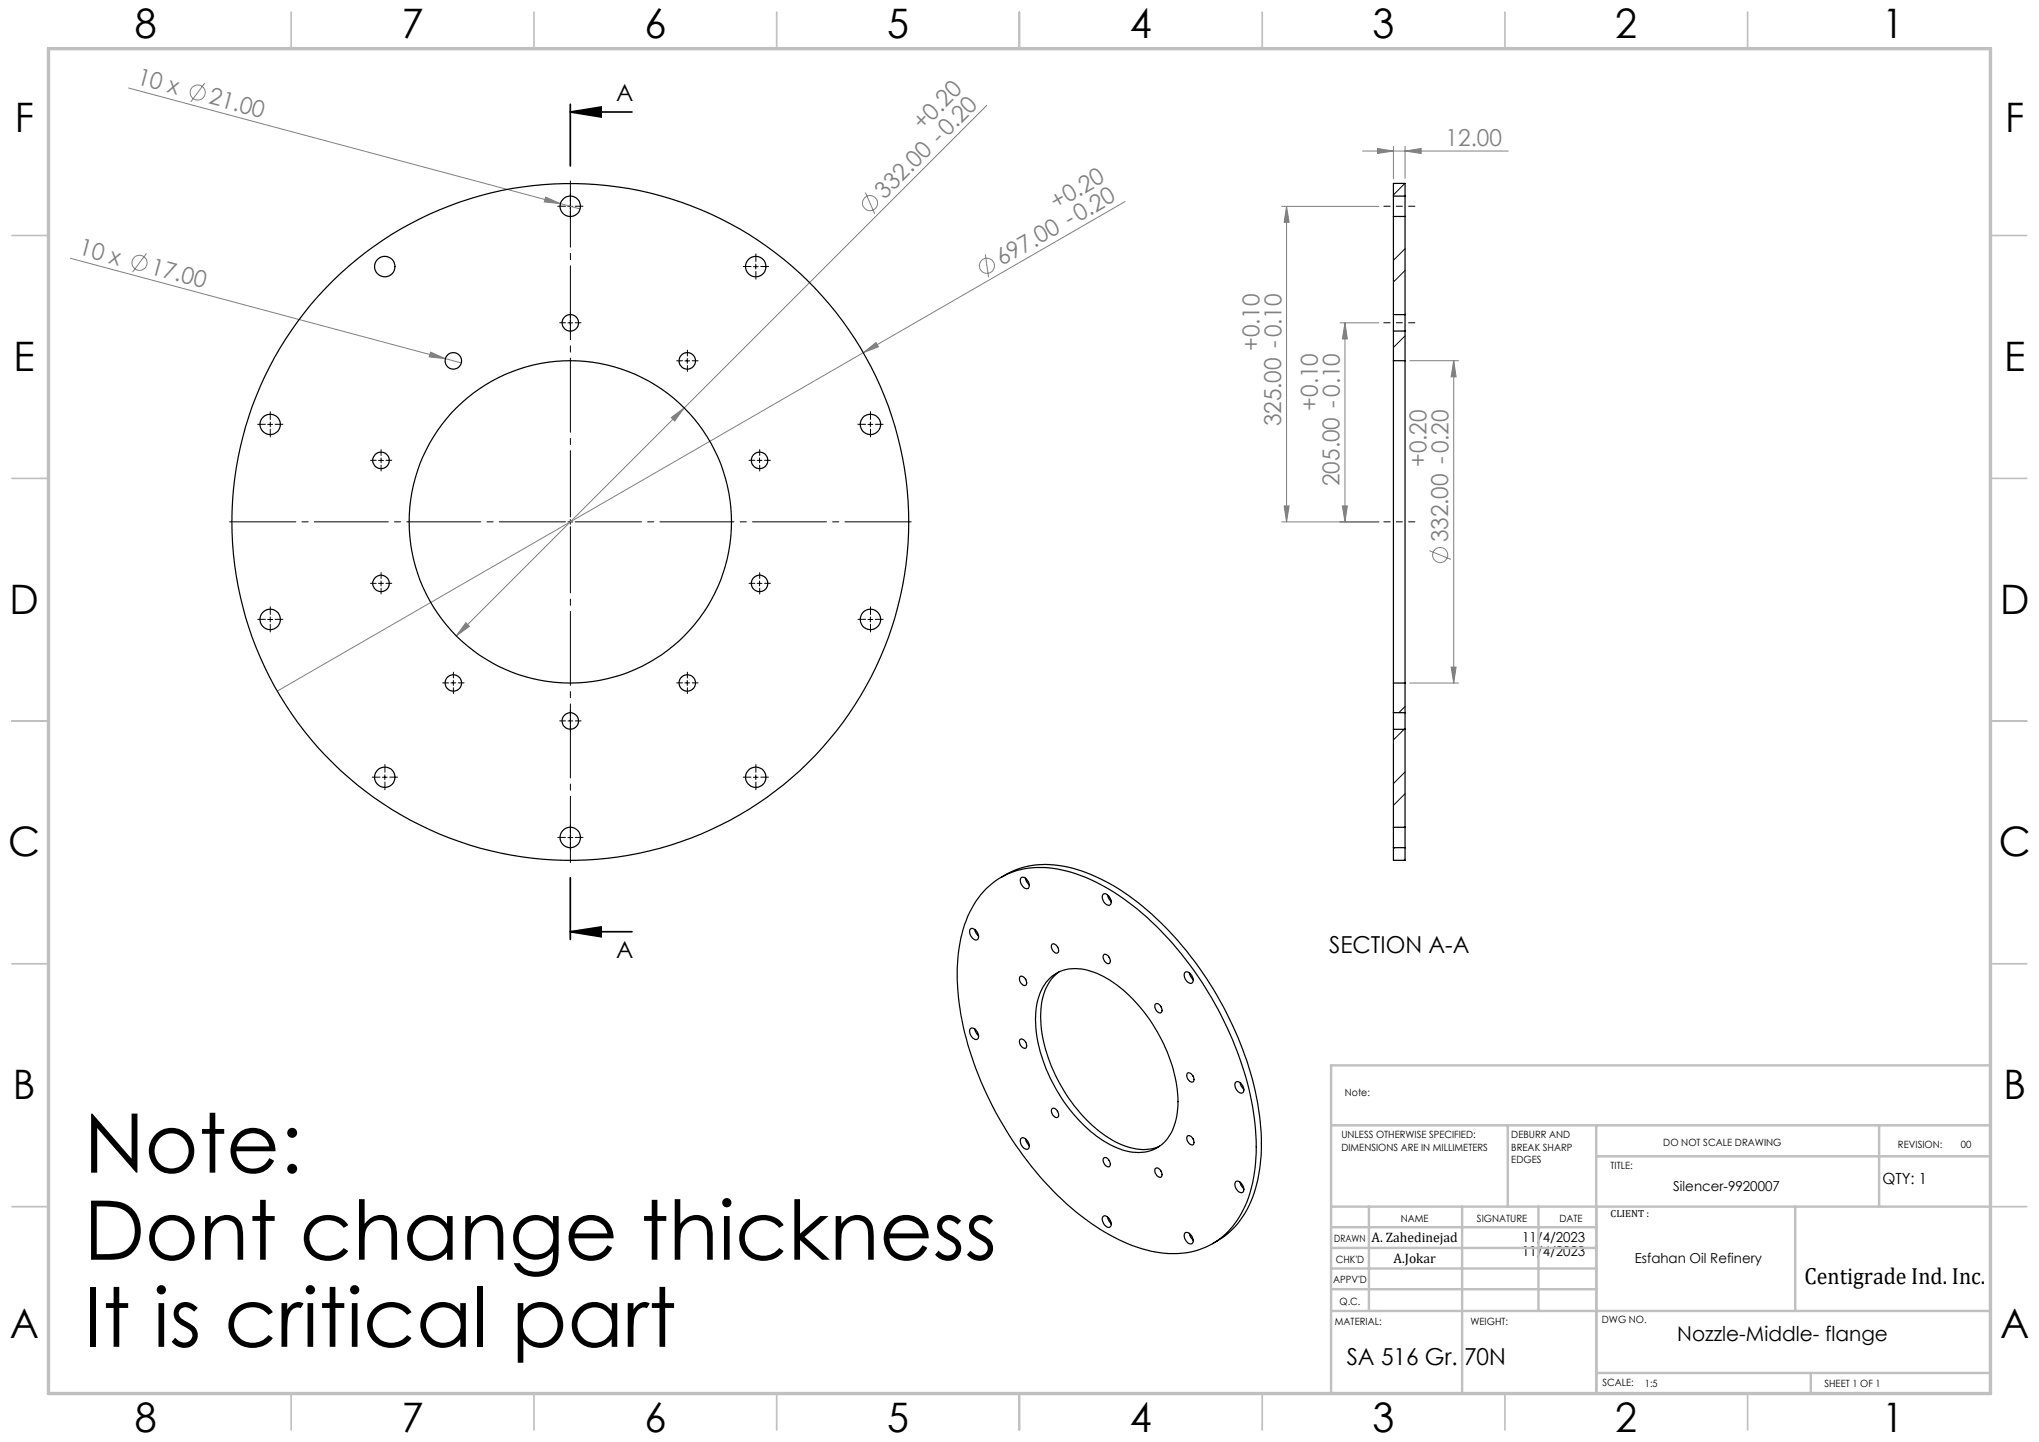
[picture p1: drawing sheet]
<svg xmlns="http://www.w3.org/2000/svg" width="420mm" height="297mm" viewBox="0 0 420 297" stroke-linecap="round" stroke-linejoin="round" font-family="sans-serif">
<g fill="none" stroke="#808080" stroke-width=".21">
<path d="M26.5 18.1l88.9 23.8M42.2 17.1l-2.9 3.9M178.3 39.6l1.9 4.4M203.3 21.7l-109.3 109.3M280.7 31.1h30M283.7 30.6l3.3 .5-3.3 .5zM287 30.1v6.7M289.4 31.1l3.3-.5v1zM289.4 30.1v6.7M14.5 53.2l77.2 20.7M30.2 52.2l-2.9 3.9M112.4 40.6l3 1.3-3.3-.3z"/>
<path d="M115.4 41.9l4.1 1.1M203 52.4l.6 4.7M231.7 41.5l-53.9 31.1M264 42.5h20M265 42.5v65M265 42.5l.5 3.3h-1zM88.7 72.5l3 1.4-3.3-.4zM91.7 73.9l3.3 .9M177.8 72.6l2.6-2 .5 .8zM177.8 72.6l-120.7 69.7M276 66.5h8M277 66.5v41"/>
<path d="M277 66.5l.5 3.3h-1zM290.4 74.3h10M299.4 74.3l.5 3.3h-1zM299.4 74.3v66.4M138.3 86l2.6-2-1.9 2.7zM264 107.5h20M264.5 104.2h1l-.5 3.3zM276.5 104.2h1l-.5 3.3zM294.4 113.4l4.5 1.8M96 128.3l.7 .7-2.7 2zM298.9 137.4h1l-.5 3.3zM290.4 140.7h10"/>
<circle cx="40.7" cy="19.1" r="1.56"/>
<circle cx="28.7" cy="54.1" r="1.55"/>
<circle cx="179.2" cy="41.8" r="1.55"/>
<circle cx="203.3" cy="54.7" r="1.56"/>
<circle cx="296.6" cy="114.3" r="1.55"/>
</g>
<path d="M117.5 23.1h12.7M117.5 21.5v12.7M117.5 23.1l6.3-1.1v2.1zM117.5 180.8v12.7M117.5 191.9h12.7M117.5 191.9l6.3-1v2z" fill="none" stroke="#000" stroke-width=".35"/>
<path d="M116.5 107.5h-69.2M117.5 106.5v-69.2M117.5 108.5v69.2M118.5 107.5h69.2" fill="none" stroke="#000" stroke-width=".21" stroke-dasharray="15.2 1.3 1.3 1.3" stroke-dashoffset="1.6"/>
<g fill="none" stroke="#000" stroke-width=".21" stroke-dasharray="15.2 1.3 1.3 1.3">
<path d="M116.5 42.5h-1.6M117.5 41.5v-1.6M117.5 43.5v1.6M118.5 42.5h1.6M154.7 54.9h-1.6M155.7 53.9v-1.6M155.7 55.9v1.6M156.7 54.9h1.6M116.5 66.5h-1.2M117.5 65.5v-1.2M117.5 67.5v1.2M118.5 66.5h1.2"/>
<path d="M140.6 74.3h-1.2M141.6 73.3v-1.2M141.6 75.3v1.2M142.6 74.3h1.2M54.7 87.4h-1.6M55.7 86.4v-1.6M55.7 88.4v1.6M56.7 87.4h1.6M77.5 94.8h-1.2M78.5 93.8v-1.2M78.5 95.8v1.2M79.5 94.8h1.2"/>
<path d="M155.5 94.8h-1.2M156.5 93.8v-1.2M156.5 95.8v1.2M157.5 94.8h1.2M178.3 87.4h-1.6M179.3 86.4v-1.6M179.3 88.4v1.6M180.3 87.4h1.6M78.5 119.1v-1.2M156.5 119.1v-1.2M54.7 127.6h-1.6M55.7 126.6v-1.6"/>
<path d="M55.7 128.6v1.6M56.7 127.6h1.6M77.5 120.1h-1.2M78.5 121.1v1.2M79.5 120.1h1.2M93.4 139.6v-1.2M141.6 139.6v-1.2M155.5 120.1h-1.2M156.5 121.1v1.2M157.5 120.1h1.2M178.3 127.6h-1.6M179.3 126.6v-1.6"/>
<path d="M179.3 128.6v1.6M180.3 127.6h1.6M79.3 159.1v-1.6M92.4 140.6h-1.2M93.4 141.6v1.2M94.4 140.6h1.2M116.5 148.5h-1.2M117.5 147.5v-1.2M117.5 149.5v1.2M118.5 148.5h1.2M140.6 140.6h-1.2M141.6 141.6v1.2"/>
<path d="M142.6 140.6h1.2M155.7 159.1v-1.6M78.3 160.1h-1.6M79.3 161.1v1.6M80.3 160.1h1.6M116.5 172.5h-1.6M117.5 171.5v-1.6M117.5 173.5v1.6M118.5 172.5h1.6M154.7 160.1h-1.6M155.7 161.1v1.6M156.7 160.1h1.6"/>
</g>
<path d="M285 42.5h6.4M285 66.5h6.4M291.4 107.5h-6.4" fill="none" stroke="#000" stroke-width=".21" stroke-dasharray="15.2 1.3 1.3 1.3" stroke-dashoffset="13.9"/>
<g fill="none" stroke="#000" stroke-width=".21">
<path d="M117 42.5h1M117.5 42v1M155.2 54.9h1M155.7 54.4v1M117 66.5h1M117.5 66v1M141.1 74.3h1M141.6 73.8v1M55.1 87.4h1.1M55.7 86.9v1M78 94.8h1M78.5 94.3v1"/>
<path d="M156 94.8h1M156.5 94.3v1M178.8 87.4h1M179.3 86.9v1M78.5 119.7v1M117 107.5h1M117.5 107v1M156.5 119.7v1M55.1 127.6h1.1M55.7 127.1v1M78 120.2h1M156 120.2h1"/>
<path d="M178.8 127.6h1M179.3 127.1v1M79.3 159.6v1M92.9 140.6h1M93.4 140.2v1M117 148.5h1M117.5 148v1M141.1 140.6h1M141.6 140.2v1M155.7 159.6v1M78.8 160.1h1M117 172.5h1"/>
<path d="M117.5 172v1M155.2 160.1h1"/>
</g>
<g fill="none" stroke="#c0c0c0" stroke-width=".35">
<path d="M60 2.5v7.5M110 2.5v7.5M160 2.5v7.5M210 2.5v7.5M260 2.5v7.5M310 2.5v7.5M360 2.5v7.5M2.5 48.5h7.5M410 48.5h7.5M2.5 98.5h7.5M410 98.5h7.5M2.5 148.5h7.5"/>
<path d="M410 148.5h7.5M2.5 198.5h7.5M410 198.5h7.5M2.5 248.5h7.5M410 248.5h7.5M60 287v7.5M110 287v7.5M160 287v7.5M210 287v7.5M260 287v7.5M310 287v7.5M360 287v7.5"/>
</g>
<g fill="none" stroke="#c0c0c0" stroke-width=".5">
<path d="M410 219.4h-135.8v67.4M274.2 231.8h135.8M310.6 231.8v16.7M328.8 231.8v55.2M328.8 238.2h81.2M387.1 231.8v16.7M274.2 248.5h135.8M274.2 257h54.6M274.2 252.8h54.6M282 248.5v21.5M301.2 248.5v38.3M316.9 248.5v21.5"/>
<path d="M369.8 248.5v21.5M274.2 265.5h54.6M274.2 261.3h54.6M274.2 270h135.8M328.8 282.8h81.2M373 282.8v4.2"/>
</g>
<path d="M10 10h400v277h-400z" fill="none" stroke="#c0c0c0" stroke-width=".7"/>
<path d="M117.5 23.1l6.3-1.1v2.1zM117.5 191.9l6.3-1v2z" fill="#000"/>
<g fill="#808080">
<path d="M112.4 40.6l3 1.3-3.3-.3z"/>
<path d="M88.7 72.5l3 1.4-3.3-.4z"/>
<path d="M177.8 72.6l2.6-2 .5 .8z"/>
<path d="M283.7 30.6l3.3 .5-3.3 .5zM289.4 31.1l3.3-.5v1z"/>
<path d="M96 128.3l-2 2.7 2.7-2zM138.3 86l.7 .7 1.9-2.7z"/>
<path d="M277 66.5l.5 3.3h-1zM276.5 104.2h1l-.5 3.3zM265 42.5l.5 3.3h-1zM264.5 104.2h1l-.5 3.3z"/>
<path d="M299.4 74.3l.5 3.3h-1zM298.9 137.4h1l-.5 3.3z"/>
</g>
<g fill="none" stroke="#000" stroke-width=".25">
<path d="M287 40.4v4.2M287 40.4v-2.6h2.4v2.6M287 44.6v20.2M287 40.4h2.4M287 44.6h2.4M289.4 40.4v4.2M289.4 44.6v20.2M287 64.8v3.4M287 74.3v66.4M287 68.2v6.1M287 68.2h2.4M287 64.8h2.4"/>
<path d="M287 74.3h2.4M289.4 64.8v3.4M289.4 74.3v66.4M289.4 68.2v6.1M287 146.8v3.4M287 146.8h2.4M287 140.7v6.1M287 150.2v20.2M287 140.7h2.4M287 150.2h2.4M289.4 146.8v3.4M289.4 140.7v6.1"/>
<path d="M289.4 150.2v20.2M287 170.4v4.2M287 174.6v2.6h2.4v-2.6M287 174.6h2.4M287 170.4h2.4M289.4 170.4v4.2M199.8 191.4a1.13 1.13 0 0 1 1.6 .9 .84 .84 0 0 1-.4 1.3 1.7 1.7 0 0 1-1.2-2.2zM200.8 191.4a2.02 2.02 0 0 0 .8 1.4M203.2 183a16.3 16.3 0 0 1 15.6-3.8 40.1 40.1 0 0 1 18.3 10.6 71 71 0 0 1 21.3 40.6 33.4 33.4 0 0 1-2.2 18.6 15.7 15.7 0 0 1-17.2 9 36.2 36.2 0 0 1-17.3-8.4 71.5 71.5 0 0 1-24-41.9 35.4 35.4 0 0 1 1.7-19 18.2 18.2 0 0 1 3.8-5.7zM206.2 180.7a17.5 17.5 0 0 1 14.6-1.9 42 42 0 0 1 18.3 11.2 71.5 71.5 0 0 1 20.2 38.6 34.6 34.6 0 0 1-2.1 19.8 16.3 16.3 0 0 1-7.5 7.7M210.4 180.7a1.51 1.51 0 0 1 1.6 1.7 .68 .68 0 0 1-.6 .7 .68 .68 0 0 1-.7-.5 1.43 1.43 0 0 1-.3-1.9zM211.2 180.9l.3 .7 .5 .6"/>
<path d="M216.7 194.5a1.2 1.2 0 0 1 1.2 1.7 1.06 1.06 0 0 1-1.3-1.1zM217.8 195l.1 .1M227.2 184.3a.97 .97 0 0 1 1.4 .6 .84 .84 0 0 1 .3 .9 .84 .84 0 0 1-.7 .6 1.78 1.78 0 0 1-1-2.1zM227.4 196.6a1.2 1.2 0 0 1 1.2 1.8 1.18 1.18 0 0 1-1.4-1.5zM228.1 184.3l.3 .7 .5 .6M228.5 197.2v.1M200 211.8a1.46 1.46 0 0 1 1.6 1.7 .64 .64 0 0 1-.5 .6 .64 .64 0 0 1-.7-.3 1.58 1.58 0 0 1-.4-2zM200.8 211.9a2.02 2.02 0 0 0 .8 1.4M210.1 201.2a1.18 1.18 0 0 1 1.4 1.4 .57 .57 0 0 1-.6 .4 .57 .57 0 0 1-.5-.4 1.28 1.28 0 0 1-.3-1.4zM210.1 214.1a1.04 1.04 0 0 1 1.4 1.1 .53 .53 0 0 1-.3 .7 .53 .53 0 0 1-.7-.3 1.34 1.34 0 0 1-.4-1.5zM211.2 201.6l.1 .2M211.2 214.6l.1 .1"/>
<path d="M216.3 201.5a8.3 8.3 0 0 1 9-1.3 27.2 27.2 0 0 1 13 12.2 28.7 28.7 0 0 1 4.3 16 9.4 9.4 0 0 1-4.8 8.3 10.4 10.4 0 0 1-9.2-.9 32 32 0 0 1-14-18.3 20.2 20.2 0 0 1-.3-13.1l1.2-2.1zM218.1 200.2a10.3 10.3 0 0 0-3.7 8.4 31.3 31.3 0 0 0 6.9 19.2 24.1 24.1 0 0 0 11.1 8.5 8.9 8.9 0 0 0 6.5-.2M237.9 206.9a.88 .88 0 0 1 1 0 .88 .88 0 0 1 .4 .8 .56 .56 0 0 1-.1 .8 .56 .56 0 0 1-.8-.2 1.44 1.44 0 0 1-.5-1.4zM239.1 207.3l.1 .1M244.2 200.2a1.51 1.51 0 0 1 1.6 1.7 .64 .64 0 0 1-.5 .7 .64 .64 0 0 1-.7-.4 1.58 1.58 0 0 1-.4-2zM245 200.4a2.02 2.02 0 0 0 .8 1.3M210.3 234.5a1.01 1.01 0 0 1 1.5 .7 .91 .91 0 0 1-.3 1.5 1.69 1.69 0 0 1-1.2-2.2zM211.2 234.6l.3 .6 .5 .7M216.7 228.3a1.15 1.15 0 0 1 1.4 1.4 .5 .5 0 0 1-.4 .5 .5 .5 0 0 1-.6-.3 1.34 1.34 0 0 1-.4-1.6zM217.8 228.8l.1 .1M227.4 238.5a1.18 1.18 0 0 1 1.3 1.5 .65 .65 0 0 1-.7 .3 .65 .65 0 0 1-.5-.6l-.3-.6zM228.5 239v.1"/>
<path d="M244.6 234a1.04 1.04 0 0 1 1.3 1.1 .53 .53 0 0 1-.2 .7 .53 .53 0 0 1-.7-.3 1.34 1.34 0 0 1-.4-1.5zM244.6 221a1.18 1.18 0 0 1 1.3 1.5 .57 .57 0 0 1-.6 .4 .57 .57 0 0 1-.5-.4 1.28 1.28 0 0 1-.2-1.5zM245.7 221.5v.2M245.7 234.5v.1M254.6 222.8a1.46 1.46 0 0 1 1.6 1.7 .64 .64 0 0 1-.4 .7 .64 .64 0 0 1-.8-.3 1.58 1.58 0 0 1-.4-2.1zM255.4 223l.3 .7 .5 .6M227.2 250.6a1.1 1.1 0 0 1 1.5 .9 .75 .75 0 0 1 .2 .8 .75 .75 0 0 1-.7 .5 1.8 1.8 0 0 1-1-2.2zM228.1 250.6l.4 .9 .4 .5M238 240.7a1.18 1.18 0 0 1 1.4 1.4 .65 .65 0 0 1-.8 .4 .65 .65 0 0 1-.5-.6l-.2-.6zM239.1 241.2l.1 .1M244.1 254a.93 .93 0 0 1 1.3 .5 1.15 1.15 0 0 1 0 1.7 1.65 1.65 0 0 1-1.3-2.2zM245 254a1.84 1.84 0 0 0 .8 1.4"/>
<path d="M254.5 243.4a1.01 1.01 0 0 1 1.5 .7 .95 .95 0 0 1-.3 1.6 1.74 1.74 0 0 1-1.2-2.3zM255.4 243.5a1.95 1.95 0 0 0 .8 1.3"/>
<circle cx="79.3" cy="54.9" r="2.1"/>
<circle cx="117.5" cy="42.5" r="2.1"/>
<circle cx="155.7" cy="54.9" r="2.1"/>
<circle cx="93.4" cy="74.3" r="1.7"/>
<circle cx="117.5" cy="66.5" r="1.7"/>
<circle cx="141.6" cy="74.3" r="1.7"/>
<circle cx="55.7" cy="87.4" r="2.09"/>
<circle cx="78.5" cy="94.8" r="1.7"/>
<circle cx="156.4" cy="94.8" r="1.7"/>
<circle cx="179.3" cy="87.4" r="2.1"/>
<circle cx="117.5" cy="107.5" r="33.2"/>
<circle cx="117.5" cy="107.5" r="69.7"/>
<circle cx="55.7" cy="127.6" r="2.1"/>
<circle cx="78.5" cy="120.2" r="1.69"/>
<circle cx="156.5" cy="120.2" r="1.69"/>
<circle cx="179.3" cy="127.6" r="2.11"/>
<circle cx="93.4" cy="140.7" r="1.69"/>
<circle cx="117.5" cy="148.5" r="1.69"/>
<circle cx="141.6" cy="140.7" r="1.69"/>
<circle cx="79.3" cy="160.1" r="2.09"/>
<circle cx="117.5" cy="172.5" r="2.1"/>
<circle cx="155.7" cy="160.1" r="2.09"/>
</g>
<path d="M289.4 37.8l-2.4 2.3M287.1 44.6h-.1M289.4 51.2l-2.4 2.4M289.4 55.7l-2.4 2.4M289.4 69.2l-2.4 2.4M289.4 64.7l-.1 .1M289.2 150.2l-2.2 2.2M289.4 145.5l-1.3 1.3M289.4 159l-2.4 2.4M287.3 174.6l-.3 .2M289.4 176.9l-.2 .3M289.4 163.5l-2.4 2.4" fill="none" stroke="#000" stroke-width=".21"/>
<g font-size="16.9">
<text x="17.3" y="241.5">Note:</text>
<text x="17.3" y="259.5">Dont change thickness</text>
<text x="17.3" y="277.4">It is critical part</text>
</g>
<g font-size="8.4">
<text x="27.7" y="7.9">8</text>
<text x="82.7" y="7.9">7</text>
<text x="132.7" y="7.9">6</text>
<text x="182.7" y="7.9">5</text>
<text x="232.7" y="7.9">4</text>
<text x="282.7" y="7.9">3</text>
<text x="332.7" y="7.9">2</text>
<text x="387.7" y="7.9">1</text>
<text x="3" y="27.1">F</text>
<text x="413" y="27.1">F</text>
<text x="2.8" y="76.4">E</text>
<text x="412.8" y="76.4">E</text>
<text x="2" y="126.4">D</text>
<text x="412" y="126.4">D</text>
<text x="1.7" y="176.4">C</text>
<text x="411.7" y="176.4">C</text>
<text x="2.7" y="226.4">B</text>
<text x="412.7" y="226.4">B</text>
<text x="2" y="275.6">A</text>
<text x="412" y="275.6">A</text>
<text x="27.7" y="294.9">8</text>
<text x="82.7" y="294.9">7</text>
<text x="132.7" y="294.9">6</text>
<text x="182.7" y="294.9">5</text>
<text x="232.7" y="294.9">4</text>
<text x="282.7" y="294.9">3</text>
<text x="332.7" y="294.9">2</text>
<text x="387.7" y="294.9">1</text>
</g>
<g font-size="4.8" fill="#808080">
<text x="28" y="17.3" transform="rotate(15 28 17.3)">10 x</text>
<text x="42.8" y="21.3" transform="rotate(15 42.8 21.3)">21.00</text>
<text x="190" y="27" transform="rotate(-45 190 27)">+0.20</text>
<text x="297.8" y="30">12.00</text>
<text x="182.2" y="41.2" transform="rotate(-45 182.2 41.2)">332.00 -0.20</text>
<text x="217.6" y="43.2" transform="rotate(-30 217.6 43.2)">+0.20</text>
<text x="16" y="52.4" transform="rotate(15 16 52.4)">10 x</text>
<text x="30.8" y="56.4" transform="rotate(15 30.8 56.4)">17.00</text>
<text x="206.3" y="54.9" transform="rotate(-30 206.3 54.9)">697.00 -0.20</text>
<text x="259.4" y="72.3" transform="rotate(-90 259.4 72.3)">+0.10</text>
<text x="263.9" y="87.8" transform="rotate(-90 263.9 87.8)">325.00 -0.10</text>
<text x="271.4" y="84.6" transform="rotate(-90 271.4 84.6)">+0.10</text>
<text x="275.9" y="100.1" transform="rotate(-90 275.9 100.1)">205.00 -0.10</text>
<text x="293.8" y="96.2" transform="rotate(-90 293.8 96.2)">+0.20</text>
<text x="298.3" y="111.7" transform="rotate(-90 298.3 111.7)">332.00 -0.20</text>
</g>
<g font-size="4.8">
<text x="126.9" y="20.8">A</text>
<text x="126.9" y="197.2">A</text>
<text x="273.8" y="196.3">SECTION A-A</text>
<text x="371.7" y="264.5">Centigrade Ind. Inc.</text>
<text x="277.4" y="281.1">SA 516 Gr. 70N</text>
</g>
<text font-size="4.2" x="345.5" y="276.1">Nozzle-Middle- flange</text>
<text font-size="3.2" x="387.7" y="243.9">QTY: 1</text>
<g font-size="2.8">
<text x="344.7" y="245.3">Silencer-9920007</text>
<text x="282.5" y="255.9">A. Zahedinejad</text>
<text x="313.5" y="255.9">11/4/2023</text>
<text x="287" y="260.1">A.Jokar</text>
<text x="313.5" y="258.7">11/4/2023</text>
<text x="336.7" y="260.1">Esfahan Oil Refinery</text>
</g>
<g font-size="2.1">
<text x="277" y="225.8">Note:</text>
<text x="276.3" y="234.5">UNLESS OTHERWISE SPECIFIED:</text>
<text x="276.3" y="237">DIMENSIONS ARE IN MILLIMETERS</text>
<text x="311.3" y="234.5">DEBURR AND</text>
<text x="311.3" y="237">BREAK SHARP</text>
<text x="311.3" y="239.5">EDGES</text>
<text x="342.6" y="235.9">DO NOT SCALE DRAWING</text>
<text x="391" y="236.5">REVISION:</text>
<text x="403.9" y="236.5">00</text>
<text x="331.8" y="240.8">TITLE:</text>
<text x="288.5" y="251.7">NAME</text>
<text x="304.2" y="251.7">SIGNATURE</text>
<text x="321.2" y="251.7">DATE</text>
<text x="331.8" y="250.7">CLIENT :</text>
<text x="274.8" y="255.8">DRAWN</text>
<text x="275.1" y="260.1">CHK'D</text>
<text x="274.6" y="264.2">APPV'D</text>
<text x="275.9" y="268.7">Q.C.</text>
<text x="275" y="273">MATERIAL:</text>
<text x="302.9" y="273">WEIGHT:</text>
<text x="330" y="272.5">DWG NO.</text>
<text x="330.1" y="285.6">SCALE:</text>
<text x="338.8" y="285.6">1:5</text>
<text x="375.8" y="285.6">SHEET 1 OF 1</text>
</g>
</svg>
